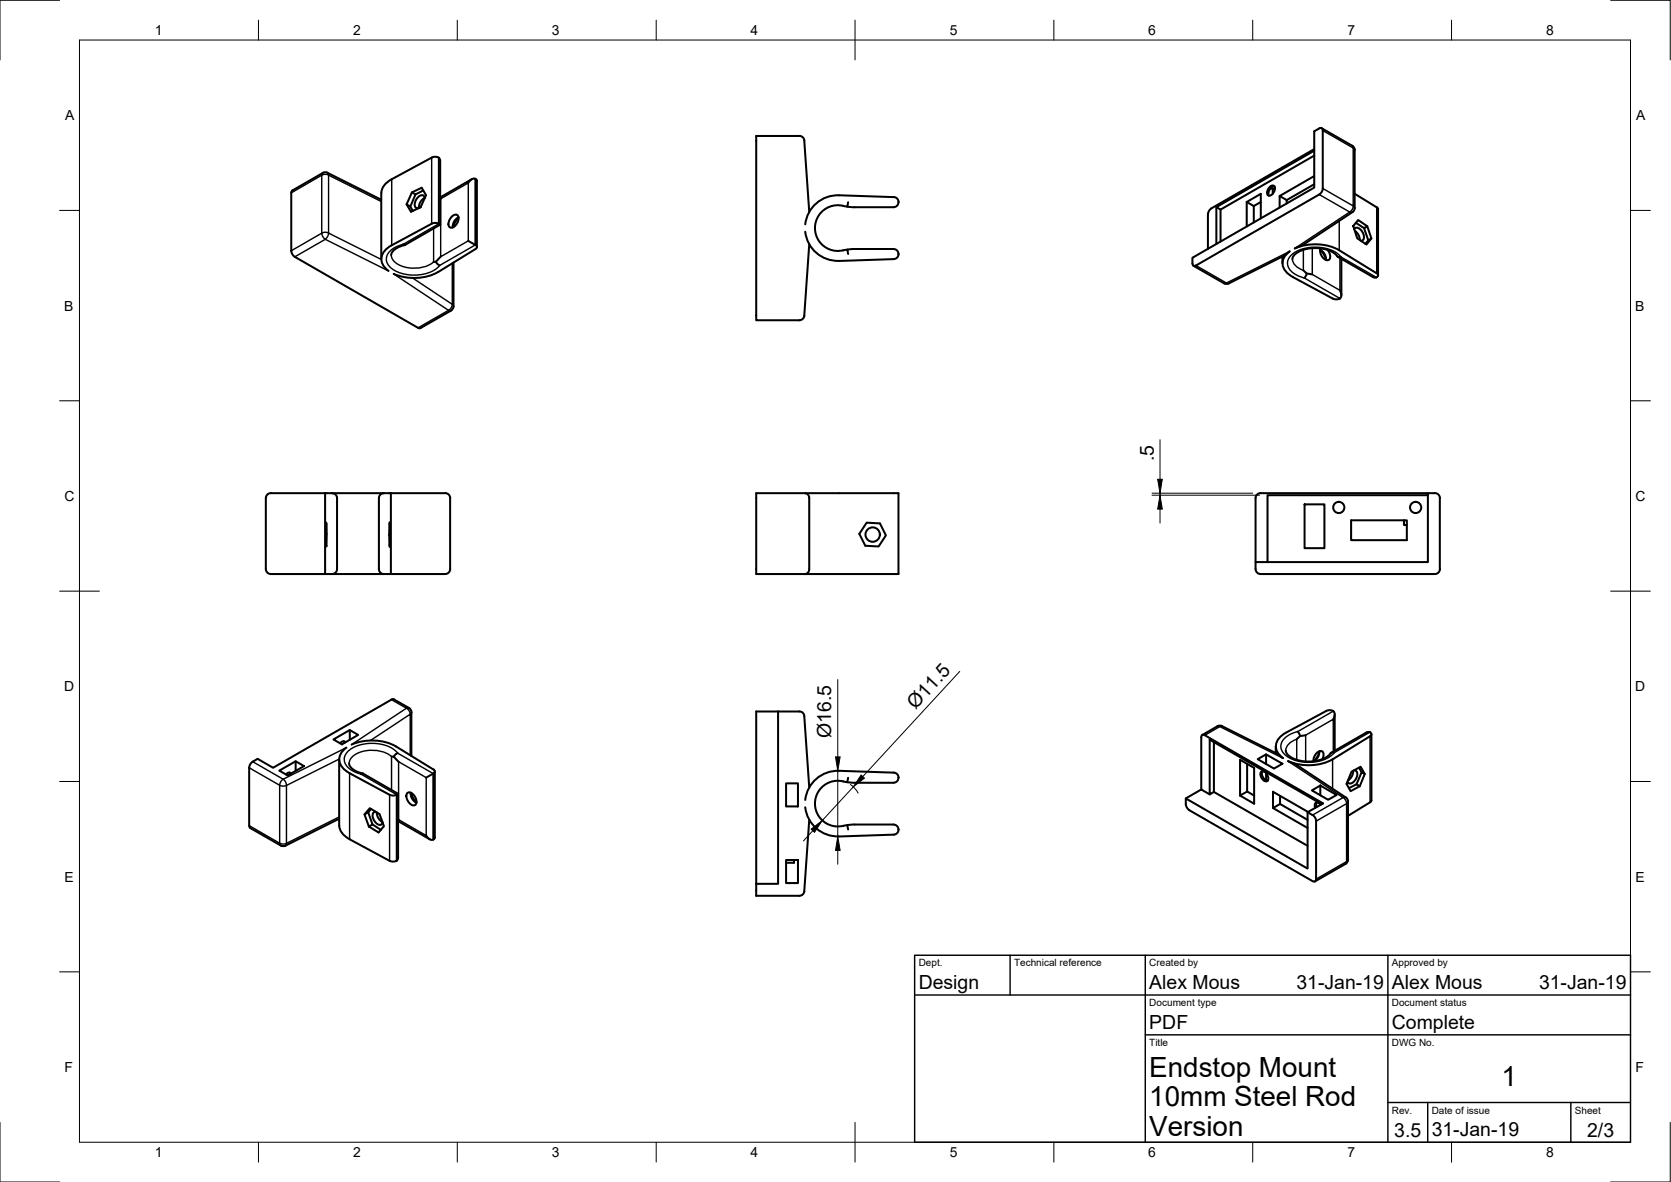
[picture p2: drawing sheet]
<svg xmlns="http://www.w3.org/2000/svg" width="420mm" height="297mm" viewBox="0 0 420 297" stroke-linecap="round" stroke-linejoin="round" font-family="sans-serif">
<!-- layer: Visible -->
<g fill="none" stroke="#000" stroke-width=".51">
<path d="M110.3 39.6l.4 .9v16M110.3 39.6l-1-.2-.8 .2-10 5.4-1.3 .9a3.6 3.6 0 0 0-1.3 2.6v16.6M201 34.2h-10.9v46.3h10.9a1.26 1.26 0 0 0 1.2-1.2l1.3-17.9M201 34.1a1.26 1.26 0 0 1 1.2 1.2l1.3 17.9M330.5 39.1l-23.6 13.6v8M330.5 37.9l-24.7 14.2 1.1 .6M330.5 37.5l-26.2 15.1-.4 .6-.2 .7v8.6M331.7 32.3l-1.2 .7v14.1l-30.7 17.7v1.4l.3 .6 .6-.1 31.3-18 .4-.7 .2-.7v-14.5M331.7 32.3l.6-.1 .3 .6M332.3 32.2l7.7 4.4M340 36.6l.5 .5 .1 .6-.1 15.2-.4 .4-12.2 8.1-2.3 1a13 13 0 0 1 11.1 .5l9.5 5.8M73.5 47.9l-.3 .5v14.6"/>
<path d="M82.4 43.4l13.5 6.8M82.4 43.4l-.6-.1-.6 .1-7.7 4.5M103.2 51.9l.6 1.1M103.6 48.4l2.4-1.2 1.1 1.9-1.3 3-2.5 1.1-1.1-1.8zM104.5 48.9l-1.3 3-1-.5M105.8 52l-.3 .2M106.4 47.9l-1.9 1-.9-.5M106.8 49.7a2.7 2.7 0 0 0-1.5 2.6l.1-.1M106.8 49.8a.89 .89 0 0 0-.7-.8 .89 .89 0 0 0-1 .5l-.3 .4a1.7 1.7 0 0 0-.1 2.4h.6M110.3 56.2l.4 .3M110.3 56.2l-1-.2-.8 .2-10 5.4a3.8 3.8 0 0 0-2.4 4.5l.9 1.4 .7 .6M110.7 56.5l-8.9 5.1-.4-.2"/>
<path d="M110.8 50h-.1M113.7 54.3a.91 .91 0 0 1 1.2-.3 .91 .91 0 0 1 .4 1.3l-.6 1.2a.98 .98 0 0 1-1.1 .7 .98 .98 0 0 1-.8-.9l.1-.8zM115.3 54.6a2.7 2.7 0 0 0-1.5 2.6M115.3 54.7l-.8 1.1-.6 1.3M117.8 46a1.26 1.26 0 0 1 2.1-.7v16.8M118.6 45l-7.9 4.6M202.5 58.2a8.2 8.2 0 0 0 8.4 7.4M210.9 49.1l13.8 .4a1.28 1.28 0 0 1 1.2 1.3 1.28 1.28 0 0 1-1.2 1.3l-11.4-.1-.3-.1 .3-1.1M210.9 49.1a8.2 8.2 0 0 0-8.4 7.3M213 51.9a5.8 5.8 0 0 0-7 2 5.8 5.8 0 0 0 .4 7.3 6.4 6.4 0 0 0 6.6 1.5M305.8 52.1v9.2M313.5 50.8l3.5-2.1v6.2"/>
<path d="M313.5 50.8l1.8 1M313.5 50.8v6.1M315.3 51.8v4.1M317 50.8l-1.7 1M319.3 47a.73 .73 0 0 1 1.2 0 1.83 1.83 0 0 1-1.5 2.2 1.34 1.34 0 0 1 .3-2.2zM320 47.5v1.2M320.4 46.8a1.83 1.83 0 0 0-1.3 2.4M320.5 47.3l-.5 .2-.4-.2M321.8 49.3v2.8M323.5 50.3v.8M330.5 44.2l-8.7 5.1 1.7 1M330.5 46.3l-7 4"/>
<path d="M340.5 57.6a.99 .99 0 0 1 1.7 .2 1.79 1.79 0 0 1 .3 2.7h-.3M340.6 48.7l5.6 3.4M340.7 58a2.8 2.8 0 0 1 1.2 2.3M340.9 56l2.1 1.3M341.5 55.3l2.3 1.6 1 3-1.2 1.6-2.3-1.6-1-3.1zM343.8 56.9l-.8 .4 1 3.1M344.8 59.9l-.8 .5-.7 .9M346.2 52.1l.3 .5M346.5 52.6v16.6M73.2 63l.4 1 .5 .5 31.3 18h.4l7.6-4.5M101.8 61.6l-1.4 .4-1 .6-.8 .8-.2 .7M109.6 65.8l.5 .6 .5 .3"/>
<path d="M110.1 68.4a12.9 12.9 0 0 1-11.1 .4M110.8 64.5l-.6 .6a.92 .92 0 0 1-1.2 .7M114 66v10.9l-.1 .7-.5 .4M117.8 60.5l2 1.3v.5l-9.6 6.1M213.3 63.8l-.3-1.1h.3l11.4-.1a1.27 1.27 0 0 1 1.2 1.2 1.27 1.27 0 0 1-1.2 1.3l-13.8 .5M322.5 64.5v1.7M324.3 63.2l-1.3 1-14.3 7.1-.9-.1-7.7-4.4M324.3 63.2a3.3 3.3 0 0 0-.1 5.9l.9 .5M325.1 69.6l10 5.4M327.7 68l.9 .8M328.6 68.8l-.6 1.1M328.6 68.8l1.4 .2"/>
<path d="M332.1 62.4a2.41 2.41 0 0 0 1.7 3 1.26 1.26 0 0 0 .3-2.1l-.3-.5M333.4 65.2l-.6-1.3-.9-1.1a2.7 2.7 0 0 1 1.5 2.5M336.4 64.5l8.8 5.1 .9 .1M336.9 75l-.7 .2-1.1-.2M336.9 73a1.61 1.61 0 0 1 0 2M336.9 75h.1M337.1 64.6h-.7l-1-1-1.7-.8-1.6-.4-1.7-.1-2.1 .3-1.6 .6-1.3 .9-.4 1M337.3 65.1v9.1M346.1 69.7h.1M346.2 68.7l.3 .5-.3 .5M66.8 125.2v17.8a1.26 1.26 0 0 0 1.3 1.3h15.4M68.1 123.9h15.4"/>
<path d="M68.1 123.9a1.26 1.26 0 0 0-1.3 1.3M81.7 123.9v20.4M81.9 134.2h.2M82 137.1h.1M82 131.3l.1 6zM83.5 123.9h.1M83.5 123.9a1.25 1.25 0 0 1 1.3 1.3v17.8a1.25 1.25 0 0 1-1.3 1.3M83.5 123.9h13M96.5 123.9a1.25 1.25 0 0 0-1.2 1.3v17.8a1.25 1.25 0 0 0 1.2 1.3M96.5 123.9h15.4M98 131.3v6.1zM98.3 123.9v20.4"/>
<path d="M111.9 123.9a1.26 1.26 0 0 1 1.3 1.3M113.2 125.2v17.8M202.5 123.9h-12.4v20.4h12.4M202.5 123.9h23.4v20.4h-23.4M202.5 123.9l.7 .4 .3 .7v18.2l-.3 .7-.7 .4M217.9 131.3l3.4 .2 1.5 3-1.9 2.8-3.3-.2-1.5-2.9zM315.7 125.2v16.1M316.9 123.9h43.9M317 123.9a1.26 1.26 0 0 0-1.3 1.3M328 126.8h5v11h-5zM339.7 130.8h14v4.9h-14zM353 130.8v1.1h.7"/>
<path d="M359 123.9v17.4h-43.3v1.7a1.26 1.26 0 0 0 1.3 1.3h43.8M359 124.4h-40.3v16.9M360.8 123.9a1.26 1.26 0 0 1 1.3 1.3M362 125.2v17.8M83.5 144.3h.1M83.5 144.3h13M113.2 143a1.26 1.26 0 0 1-1.3 1.3h-15.4M362.1 143a1.26 1.26 0 0 1-1.3 1.3M195.6 178.8v43.3h-5.5M335.2 178.7a1.46 1.46 0 0 1 0 2M335.2 178.7l-1-.2-.7 .2-10.1 5.4M335.6 179.5v9.2"/>
<path d="M70.2 193.7l4.1-2.4 2.2 1.2-4.2 2.4zM72.8 194.1l.1 .5M73.2 194.4a.76 .76 0 0 0-1.3 .2M74.3 191.3v2.4M83.8 185.8l4.1-2.3 2.2 1.2-4.1 2.4zM85.3 190.8v16.6a4.1 4.1 0 0 0 2.6 3.5M86.4 186.3l.2 .4M86.8 186.5a.77 .77 0 0 0-1.3 .3M87.1 187.9a3.3 3.3 0 0 0 0 5.9l.8 .5M87.8 191.9l.2 .6 .5 .7 1.2 .7 1.5 .5M87.9 194.3l10.1 5.4M87.9 183.5v2.4"/>
<path d="M88.4 187.1a13 13 0 0 1 11.2 .5l9.4 5.8 .3 .5-.3 .5M90.8 194.5l.5-.1 8.8 5.1M98.4 190.1l.6 .1M99 190.2l1.2 1.2M99.7 199.7l-1 .2-.7-.2M99.7 199.7h.1M100 189.3l-.5 .2-.5 .7M100.1 199.5v16l-.4 .8M100.1 199.5l-.4 .2M102.4 199.3a1.61 1.61 0 0 1 2.2 1.4 .98 .98 0 0 1 .1 1.2 .98 .98 0 0 1-1.2 .3 2.35 2.35 0 0 1-1.1-2.9zM103.2 199.2a2.7 2.7 0 0 0 1.5 2.5M103.4 199.2l.5 1.4 .8 1.1"/>
<path d="M103.4 190v-11.3l-.6-.8-3.9-2.2-30.2 17.2-3.9-2.2a2.9 2.9 0 0 0-2.1 1.9v14.9l.2 .6 7.7 4.4 .9 .1 13.8-6.9M109 194.4l-1.8 1M109.3 193.9v16.6M197.7 196.9h2.9v5.8h-2.9zM203.5 197.9l-1.3-17.9a1.23 1.23 0 0 0-1.2-1.2h-10.9v46.3h10.9a1.26 1.26 0 0 0 1.2-1.2l1.3-17.9M210.9 193.7l13.8 .4a1.26 1.26 0 0 1 1.2 1.3M210.9 193.7a8.2 8.2 0 0 0-8.4 7.3M213 196.6a5.8 5.8 0 0 0-7 2 5.8 5.8 0 0 0 .4 7.2 5.7 5.7 0 0 0 5.6 1.7M213.3 195.5l-.3 1.1M225.9 195.5a1.25 1.25 0 0 1-1.2 1.2h-10.3l-1.4-.1M225.9 195.4v.1M302 198.4l.1-13.1v-.4l.5-.3 30.1 17.3-3.9 2.2 1.2 .7"/>
<path d="M304.2 199.6l-2.2-1.2-3.8 2.2M305.2 186.5v12.5l-1 .6v-13.7l28.1 16.2M305.2 199l23.6 13.6M306.1 182.5l.6-.2 .6 .2 14.1 7 1.2 1a3.4 3.4 0 0 1 0-5.9l.8-.5M306.1 182.5l-3.8 2.2M311.8 190.9l3.5 2.1v9l-3.5-2.1zM313.6 198.9l1.7 1M313.6 192v6.9M313.6 198.9l-1.8 1M316.2 190.8l2.1-1.2 4.2 2.3-2.2 1.3zM317.1 193.9a1.57 1.57 0 0 1 1.8 2.1 .85 .85 0 0 1-.9 .3 .85 .85 0 0 1-.7-.6l-.2-.4a1.27 1.27 0 0 1 0-1.4zM317.4 193.8a1.83 1.83 0 0 0 1.4 2.4"/>
<path d="M318.3 189.6v2.4M318.3 194.3v1.8M320.8 187.6v1.7M321.9 200v2l6.9 4M323.3 188.6l.5 1.1 1.3 .8 1.5 .6 2.1 .3 1.8-.1 1.6-.4 1.6-.8 1.1-.9h.7M326.3 183.9l.6 1.1M326.9 185l-.8 .8M328.3 184.7l-1.4 .3M329.9 198.6l2.1-1.2 4.1 2.4-2.2 1.2zM331.7 189l-.5 1.2-.9 1.1a2.3 2.3 0 0 1 2-2.5 1.42 1.42 0 0 1 .2 2M331.7 188.8a2.72 2.72 0 0 1-1.4 2.5M332 197.4v2.4"/>
<path d="M335.1 190.8a13 13 0 0 1-11.2 .5l2.3 1 12.2 8.1 .5 .7v15.2l-.6 .8-7.7 4.4M339.8 193.9l2.3-1.2 1.1 1.8-1.3 3.1-2.3 1.2-1-1.8zM340.2 193.7a2.76 2.76 0 0 1-1.3 2.4M340.4 193.6a.93 .93 0 0 1 .9 .5 .93 .93 0 0 1-.1 1 1.75 1.75 0 0 1-2.2 1.6l-.2-.2M341.7 192.9l.7 1.2M341.9 197.6l-.8-.5-1.9 1M343.2 194.5l-.8-.4-1.3 3M344.5 184l-.5-.1-.4 .2-8.9 5.1M344.5 184l.3 .5-.3 .5M344.5 185l-9.4 5.8M344.8 184.5v16.6l-.3 .5M87.9 210.9l10.1 5.4"/>
<path d="M92.6 204.1l1.1 3.1-.9 .5M93 203.1l2.4 1.5 1.1 3-1.3 1.6-2.4-1.5-1.1-3zM93.3 203.3l-.7 .8-.9 .6M93.7 207.2l2.1 1.3M94.5 204a1 1 0 0 0-.7 1.6l.5 .9a1.04 1.04 0 0 0 .9 .8 1.04 1.04 0 0 0 1-.6M94.7 204.2a2.74 2.74 0 0 0 1.5 2.4M99.7 216.3l-1 .2-.7-.2M99.7 216.3h.1M100.1 206h.1M100.1 206.3l8 4.6M107.2 210a1.45 1.45 0 0 0 1.8 1M109.3 210.5l-.3 .5"/>
<path d="M197.7 216.1h2.9v5.8h-2.9zM199.6 216.1v.7h-1.9M202.5 202.9a8.2 8.2 0 0 0 8.4 7.3M212 207.5l2.4-.3h10.3a1.27 1.27 0 0 1 1.2 1.3 1.27 1.27 0 0 1-1.2 1.2l-13.8 .5M213 207.4l.3 1.1M320.1 203.1l8.7 5M321.9 202l-1.8 1.1v-4.1l8.8 5.1M328.8 204.1v14.2l-30.6-17.7a2.96 2.96 0 0 0 .6 2.8l31.2 18 .7 .1 .2-.6M330 204.8l.6 .5 .3 1.1M330.9 206.4v14.5M331.1 201.7l-.2 .5 .2 .6M332 202.2v.1"/>
<path d="M332.1 202.2a.89 .89 0 0 0-1.4-.3v1.1M344.5 201.6l-5.6 3.4"/>
<circle cx="219.4" cy="134.3" r="1.81"/>
<circle cx="336.6" cy="127.5" r="1.41"/>
<circle cx="355.9" cy="127.5" r="1.41"/>
</g>
<!-- layer: Visible Narrow -->
<g fill="none" stroke="#000" stroke-width=".36">
<path d="M108.5 39.6v16.6M110.3 39.6v16.6M110.3 39.7v16.5l-8.9 5.2a4.7 4.7 0 0 0-4.3 3.7 4.6 4.6 0 0 0 4.1 3.7 10.2 10.2 0 0 0 8.9-1.6l.5-.5 8.9-5.1v-16.7M332.6 32.8l7.7 4.4M340 36.6l.3 .6M340.3 37.2v14.6l-7.7-4.4M340.3 37.2l.3 .5M73.2 48.5l7.7-4.5v14.6M80.9 58.6l-7.7 4.4M80.9 58.6l.7-.2 1 .1-.3 1.1-.5 .5-.7-.8zM81.2 43.4l-.3 .6 1-.2 .7 .2M82.4 43.4l.2 .6"/>
<path d="M82.6 44l13.3 6.6M82.6 44v14.6l13.3 6.6M98.5 45v16.6M109 57.4v8.4M110.8 50l7-4v14.5l-7 4zM119.5 45v16.6M331.7 48.9l7.7 4.4-13.8 9.1M336.7 55.5v7.4M340.6 52.3l-.3-.6-.2 .8-.7 .8h.7M346.2 52.1v16.6M74.1 64.5l7.7-4.4 15.9 8M98.4 64.1a3.6 3.6 0 0 0 3.3 3 8.5 8.5 0 0 0 7.3-1.3"/>
<path d="M99 68.8l13.8 9.2-7.7 4.4M113.7 66.2v10.3l-10-6.6M114 76.9l-.3-.4-.2 .7-.7 .8h.6M307.8 71.2h1.2M324.3 63.2l-15.9 7.9-7.7-4.4M327.7 62.8v5.1l-.7-.3a3.1 3.1 0 0 1-2-2.5M330 62.4v6.6l6.9 4v-8.2M346.1 69.7l-9-5.1a9.4 9.4 0 0 0-9.3-2.1 4.6 4.6 0 0 0-4.1 3.7 4.7 4.7 0 0 0 4.3 3.6l8.9 5.2M98.4 175.8l3.8 2.2M102.2 178l-13.8 9.1M102.2 178l.6 .5 .4 1 .3-.5M102.8 177.9l-.6 .1"/>
<path d="M335.2 178.7l-8.9 5.1a4.7 4.7 0 0 0-4.2 3.7 4.6 4.6 0 0 0 4 3.7 10.2 10.2 0 0 0 8.9-1.5l.5-.6 8.9-5.1M62.7 192.9l7.6 4.4M63.5 191.4l7.7 4.4M70.3 197.3v14.6M70.3 197.3l1.1 .3 .6-.2M71.2 195.8l.7 .9 .1 .7M71.2 195.8l-.5 .5-.4 1M72 197.4v14.5M85.3 190.8l-13.3 6.6M87.1 187.9l-15.9 7.9M87.8 191.9a3.6 3.6 0 0 1 3.3-3 8.5 8.5 0 0 1 7.4 1.2l-.1 8.4M87.9 194.3v16.6"/>
<path d="M93.2 186.1l9.9-6.6v10.3M98 199.7v16.6M99.7 199.7v16.6M100.2 191.4l7 4v14.6l-7-4zM108.9 194.4l-8.9-5.2a9.4 9.4 0 0 0-9.4-2 4.6 4.6 0 0 0-4 3.7 4.7 4.7 0 0 0 4.2 3.6l8.9 5.2v16.6M109 194.4l-.1 16.6M302.9 184.8l3.8-2.2 15.9 7.9M307.3 182.5h-1.2M323.3 188.6a3.4 3.4 0 0 1 2.8-2.8v5.1M323.9 191.3l13.8 9.1-7.7 4.4M335.1 190.8v7.4M335.2 188.9v-8.2l-6.9 4v6.7"/>
<path d="M344.5 185v16.6M62.7 207.5l7.6 4.4M70.3 211.9l.3 .6M70.3 211.9l1.1 .2 .6-.2M72 211.9l-.2 .6M85.3 205.3l-13.3 6.6M338.4 200.4h-.7l.7 .8 .2 .8M338.6 202v14.5l-7.7 4.4M338.6 202l-7.7 4.4M339 216l-.7 1.1M339 201.4l-.4 .6"/>
</g>
<!-- layer: Border -->
<g fill="none" stroke="#000" stroke-width=".25">
<path d="M15 .1h-15v15M20 10.1h390v276.9h-390zM65 5.1v5M115 5.1v5M165 5.1v5M215 5.1v10M265 5.1v5M315 5.1v5M365 5.1v5M405 .1h15v15M15 52.9h5M410 52.9h5"/>
<path d="M15 100.7h5M410 100.7h5M15 148.6h10M405 148.6h10M15 196.4h5M410 196.4h5M15 244.2h5M410 244.2h5M0 282.1v14.9h15M65 287v5M115 287v5M165 287v5"/>
<path d="M215 282.1v9.9M265 287v5M315 287v5M365 287v5M420 282.1v14.9h-15"/>
</g>
<!-- layer: TitleBlock -->
<path d="M230 240.1h180v46.9h-180zM230 250h180M254 240.1v9.9M288 240.1v46.9M349 240.1v46.9M288 260.1h122M349 277.1h61M359 277.1v9.9M395 277.1v9.9" fill="none" stroke="#000" stroke-width=".36"/>
<!-- layer: Dimensions -->
<path d="M291.7 110.5v9.9M289.7 124.4h27M289.7 123.9h25.3M291.7 123.9v.5M291.7 127.9v3.6M210.7 170.8v19.4M241.3 168.7l-24.4 26.5M210.7 193.7v16.5M213.8 197.2l1.1 .9 .9 1.2M214.6 197.7l-7.8 8.5M204.4 208.8l-2.4 2.5M210.7 213.7v3.5" fill="none" stroke="#000" stroke-width=".25"/>
<path d="M291.7 124.4l.5 3.5h-1.1zM291.1 120.4h1.1l-.5 3.5zM210.1 190.2h1.1l-.5 3.5zM216.5 194.8l.9 .7-2.8 2.2zM204 208.4l2.8-2.2-2 3zM210.7 210.2l.5 3.5h-1.1z" fill="#000" stroke="#000" stroke-width=".25"/>
<g font-size="7">
<text x="289" y="270.6">Endstop Mount</text>
<text x="377.5" y="273">1</text>
<text x="289" y="278.1">10mm Steel Rod</text>
<text x="289" y="285.5">Version</text>
</g>
<g font-size="4.9">
<text x="290.1" y="115.9" transform="rotate(-90 290.1 115.9)">.5</text>
<text x="230.2" y="178.4" transform="rotate(-47 230.2 178.4)">Ø11.5</text>
<text x="209" y="185.4" transform="rotate(-90 209 185.4)">Ø16.5</text>
<text x="231" y="248.5">Design</text>
<text x="289" y="248.5">Alex Mous</text>
<text x="326" y="248.5">31-Jan-19</text>
<text x="350" y="248.5">Alex Mous</text>
<text x="387" y="248.5">31-Jan-19</text>
<text x="289" y="258.6">PDF</text>
<text x="350" y="258.6">Complete</text>
<text x="350.6" y="285.7">3.5</text>
<text x="360" y="285.5">31-Jan-19</text>
<text x="399.1" y="285.7">2/3</text>
</g>
<g font-size="3.5">
<text x="39" y="8.8">1</text>
<text x="88.8" y="8.8">2</text>
<text x="138.8" y="8.8">3</text>
<text x="188.7" y="8.8">4</text>
<text x="238.8" y="8.8">5</text>
<text x="288.7" y="8.8">6</text>
<text x="338.8" y="8.8">7</text>
<text x="388.8" y="8.8">8</text>
<text x="16.4" y="30.2">A</text>
<text x="411.4" y="30.2">A</text>
<text x="16.2" y="78">B</text>
<text x="411.2" y="78">B</text>
<text x="16.2" y="125.9">C</text>
<text x="411.2" y="125.9">C</text>
<text x="16.2" y="173.7">D</text>
<text x="411.2" y="173.7">D</text>
<text x="16.2" y="221.6">E</text>
<text x="411.2" y="221.6">E</text>
<text x="16.2" y="269.4">F</text>
<text x="411.2" y="269.4">F</text>
<text x="39" y="290.8">1</text>
<text x="88.8" y="290.8">2</text>
<text x="138.8" y="290.8">3</text>
<text x="188.7" y="290.8">4</text>
<text x="238.8" y="290.8">5</text>
<text x="288.7" y="290.8">6</text>
<text x="338.8" y="290.8">7</text>
<text x="388.8" y="290.8">8</text>
</g>
<g font-size="2.5">
<text x="231" y="242.9">Dept.</text>
<text x="255" y="242.9">Technical reference</text>
<text x="289" y="242.9">Created by</text>
<text x="350" y="242.9">Approved by</text>
<text x="289" y="252.8">Document type</text>
<text x="350" y="252.8">Document status</text>
<text x="289" y="262.9">Title</text>
<text x="350" y="262.9">DWG No.</text>
<text x="350" y="279.9">Rev.</text>
<text x="360" y="279.9">Date of issue</text>
<text x="396" y="279.9">Sheet</text>
</g>
</svg>
